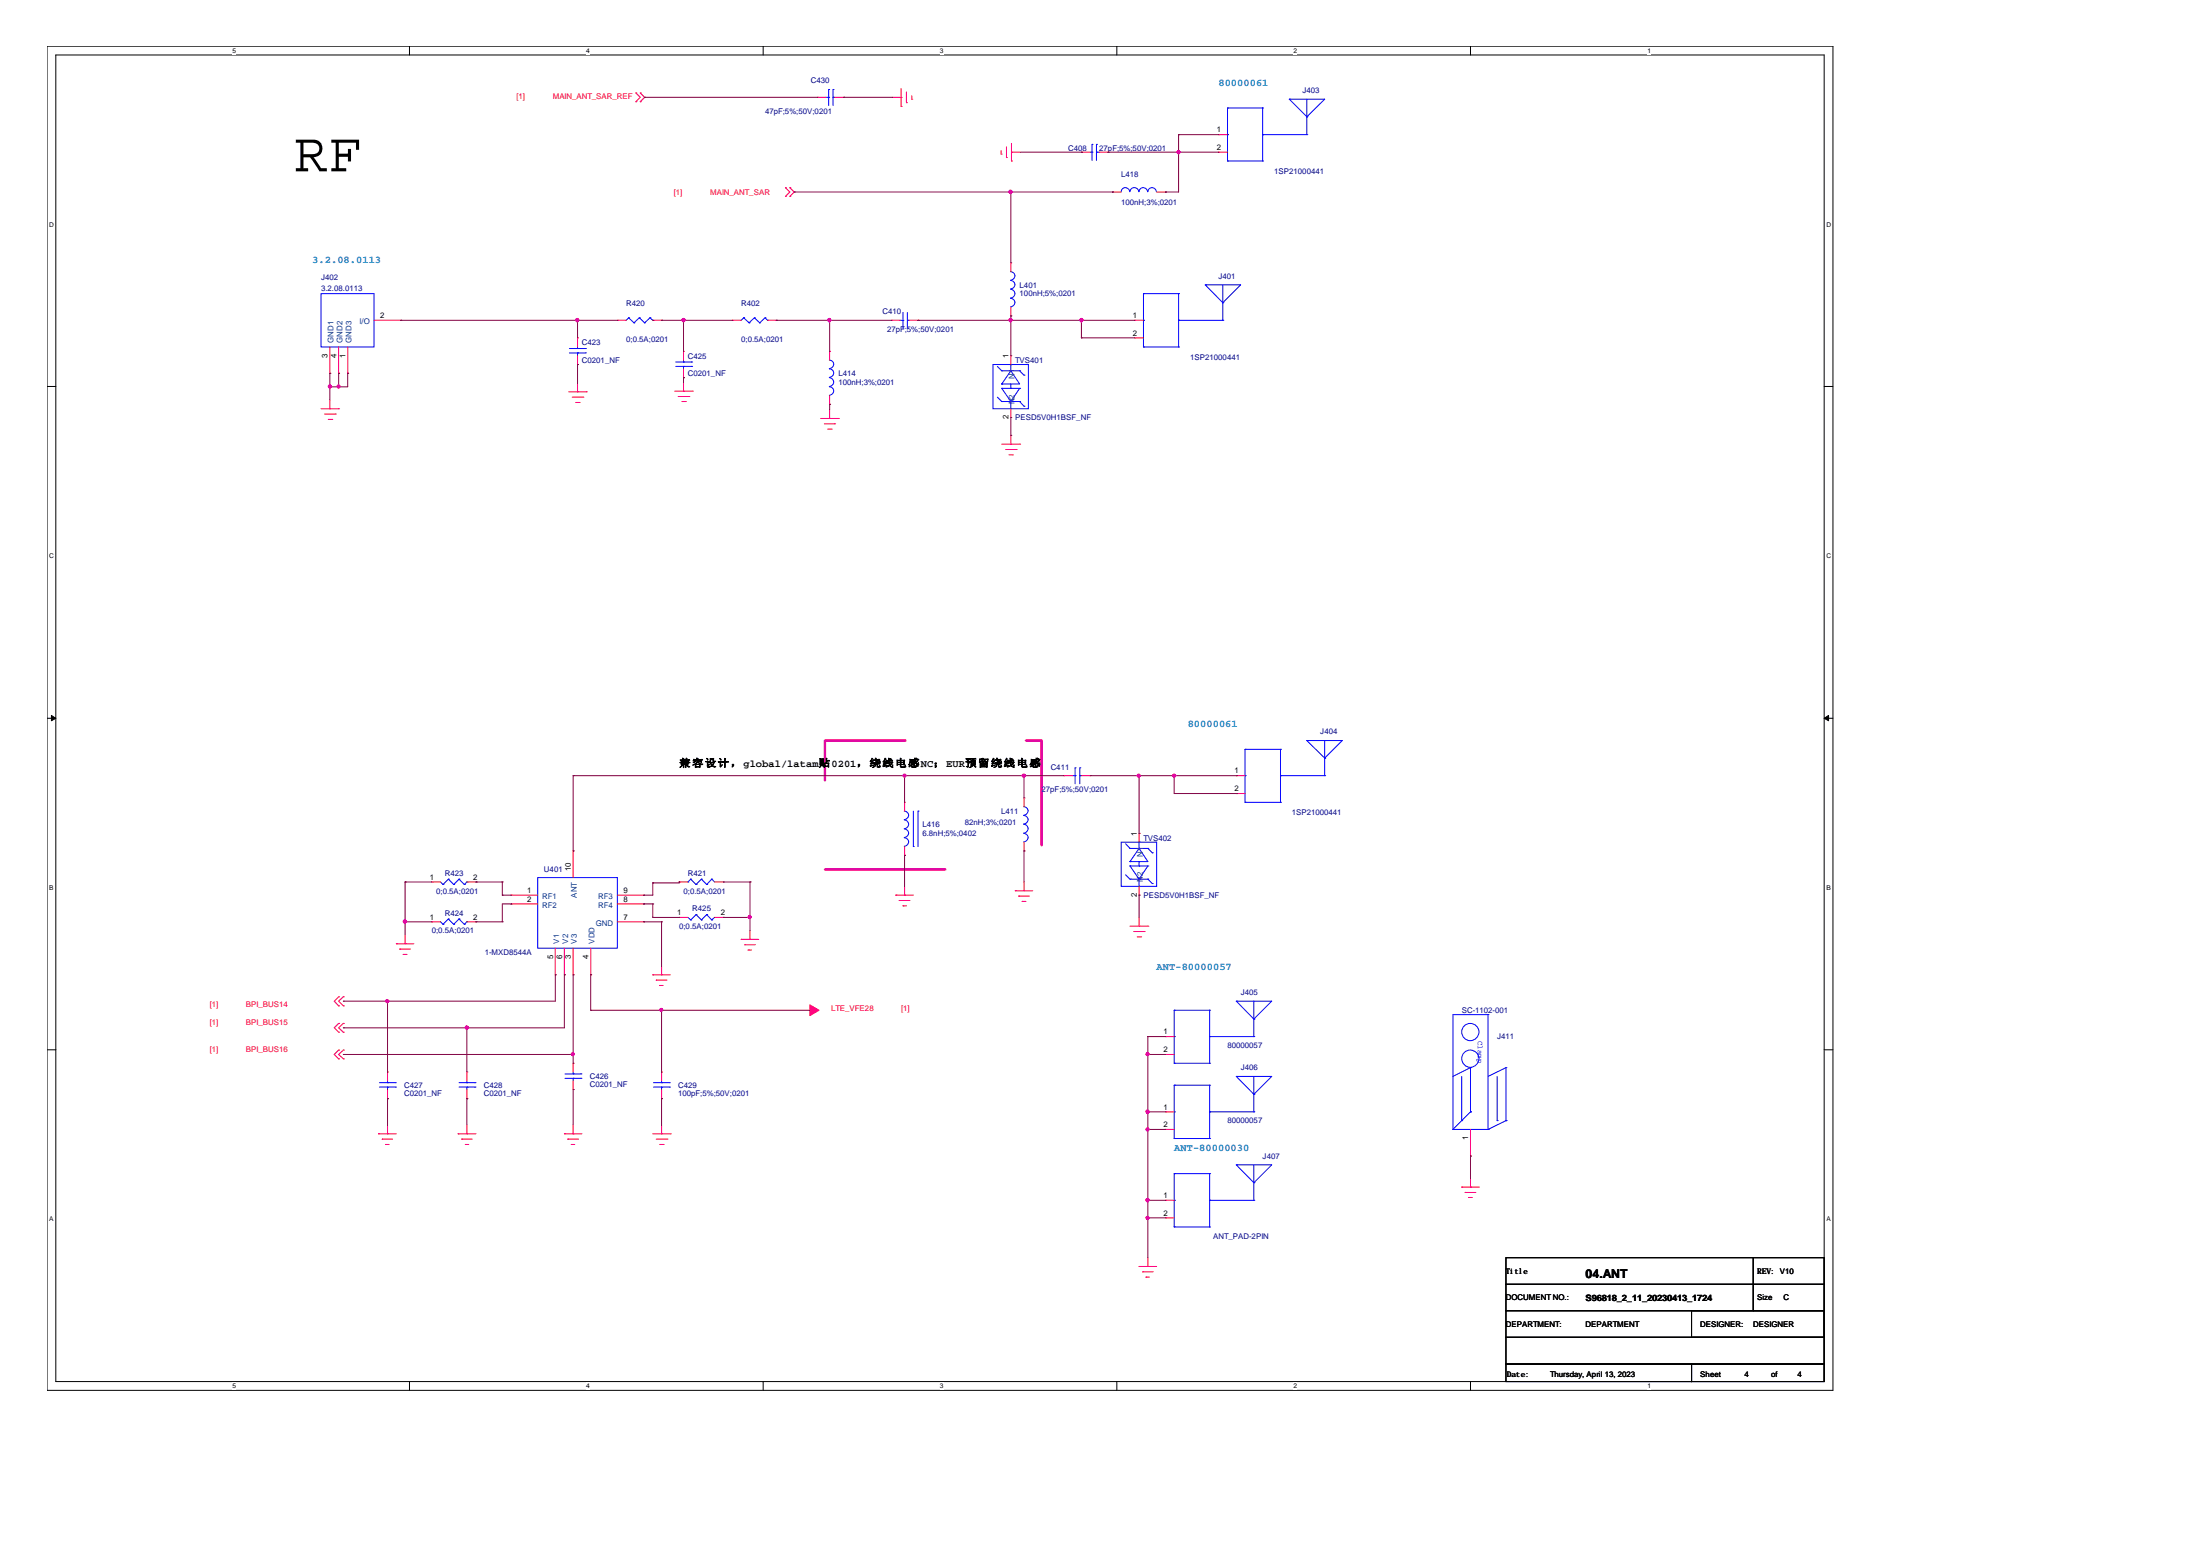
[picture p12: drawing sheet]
<svg xmlns="http://www.w3.org/2000/svg" width="297mm" height="210mm" viewBox="0 0 297 210" stroke-linecap="round" stroke-linejoin="round" font-family="sans-serif">
<path d="M6.3 6.2h241.2v181.5h-241.2zM7.5 7.4h238.8v179.1h-238.8z" fill="none" stroke="#000" stroke-width=".14"/>
<g fill="#fff">
<path d="M31.4 6.4h.5v1h-.5z"/>
<path d="M31.4 186.6h.5v1h-.5z"/>
</g>
<path d="M55.3 6.2v1.2M55.3 186.5v1.2" fill="none" stroke="#000" stroke-width=".14"/>
<g fill="#fff">
<path d="M79.2 6.4h.4v1h-.4z"/>
<path d="M79.2 186.6h.4v1h-.4z"/>
</g>
<path d="M103 6.2v1.2M103 186.5v1.2" fill="none" stroke="#000" stroke-width=".14"/>
<g fill="#fff">
<path d="M126.9 6.4h.5v1h-.5z"/>
<path d="M126.9 186.6h.5v1h-.5z"/>
</g>
<path d="M150.8 6.2v1.2M150.8 186.5v1.2" fill="none" stroke="#000" stroke-width=".14"/>
<g fill="#fff">
<path d="M174.7 6.4h.4v1h-.4z"/>
<path d="M174.7 186.6h.4v1h-.4z"/>
</g>
<path d="M198.5 6.2v1.2M198.5 186.5v1.2" fill="none" stroke="#000" stroke-width=".14"/>
<g fill="#fff">
<path d="M222.4 6.4h.5v1h-.5z"/>
<path d="M222.4 186.6h.5v1h-.5z"/>
<path d="M6.6 29.8h.6v1h-.6z"/>
<path d="M246.6 29.8h.6v1h-.6z"/>
<path d="M6.6 74.5h.6v1h-.6z"/>
<path d="M246.6 74.5h.6v1h-.6z"/>
</g>
<path d="M6.3 52.2h1.2M246.3 52.2h1.2" fill="none" stroke="#000" stroke-width=".14"/>
<g fill="#fff">
<path d="M6.6 119.3h.6v1h-.6z"/>
<path d="M246.6 119.3h.5v1h-.5z"/>
</g>
<path d="M6.3 97h1.2M246.3 97h1.2" fill="none" stroke="#000" stroke-width=".14"/>
<g fill="#000" stroke="#000" stroke-width=".14">
<path d="M6.9 96.6l.6 .4-.6 .3z" fill-rule="evenodd"/>
<path d="M246.3 97l.6-.4v.7z" fill-rule="evenodd"/>
</g>
<g fill="#fff">
<path d="M6.6 164.1h.6v1h-.6z"/>
<path d="M246.6 164.1h.5v1h-.5z"/>
</g>
<path d="M6.3 141.7h1.2M246.3 141.7h1.2M203.3 169.8h33.4v3.6h-33.4zM203.3 173.4h33.4v3.5h-33.4zM203.3 176.9h43v3.6h-43zM228.4 176.9h17.9v3.6h-17.9zM236.7 169.8h9.6v3.6h-9.6zM236.7 173.4h9.6v3.5h-9.6zM203.3 184.1h25.1v2.4h-25.1zM203.3 180.5h43v3.6h-43zM228.4 184.1h17.9v2.4h-17.9z" fill="none" stroke="#000" stroke-width=".14"/>
<path d="M111.4 100h29.2v17.4h-29.2z" fill="none" stroke="#f0f" stroke-width=".34" stroke-dasharray="16.3 16.3"/>
<g fill="none" stroke="#f00" stroke-width=".14">
<path d="M85.9 12.5h.1M85.9 13.7h.1M85.9 12.5l.5 .6-.5 .6M86.4 13.7h.1M86.4 12.5h.1M86.4 12.5l.6 .6-.6 .6M110.3 13.1h.1M110.3 13.1h1.2M112.7 13.1h1.2M113.9 13.1h.1M120.5 13.1h1.2M121.7 13.1h.1"/>
<path d="M121.7 14.4h.1M121.7 12v2.4M122.4 13.9h.1M122.4 12.4v1.5M123.1 13.4h.1M123.1 12.9v.5M135.9 19.8v1.5M136.6 19.4v2.3M164.5 18.2h.1M164.5 18.2h1.2M106 26.5h.1M106 25.3h.1"/>
<path d="M106 25.3l.6 .6-.6 .6M106.6 25.3h.1M106.6 26.5h.1M106.6 25.3l.6 .6-.6 .6M135.2 20.8h.1M135.2 20.3v.5M135.9 21.3h.1M136.5 35.5h.1M136.5 35.5v1.2M136.6 20.5h.1M136.6 21.7h.1M136.6 20.5h1.2"/>
<path d="M146 20.5h.1M146 20.5h1.2M148.4 20.5h1.2M149.6 20.5h.1M150.2 25.9h.1M150.2 25.9h1.2M156.2 25.9h1.2M157.4 25.9h.1M164.5 20.5h.1M164.5 20.5h1.2M43.3 55.2h2.4M43.8 55.9h1.5"/>
<path d="M44.3 56.6h.5M44.5 55.2h.1M44.5 50.4h.1M44.5 46.8v3.6M44.5 54v1.2M44.8 56.6h.1M45.3 55.9h.1M45.7 55.2h.1M45.7 50.4h.1M45.7 46.8v3.6M46.9 50.4h.1M46.9 46.8v3.6"/>
<path d="M50.5 43.2h3.6M54.1 43.2h.1M76.8 52.9h2.4M77.3 53.6h1.4M77.7 54.3h.5M78 52.9h.1M78 45.6h.1M78 49.2h.1M78 45.6v1.2M78 48v1.2M78 51.7v1.2M78.2 54.3h.1"/>
<path d="M78.7 53.6h.1M79.2 52.9h.1M83.4 43.2h.1M83.4 43.2h1.1M88.1 43.2h1.2M89.3 43.2h.1M91.1 52.8h2.4M91.6 53.5h1.4M92.1 54.2h.4M92.3 52.8h.1M92.3 47.4h.1M92.3 51h.1"/>
<path d="M92.3 47.4v1.2M92.3 49.8v1.2M92.3 51.6v1.2M92.5 54.2h.1M93 53.5h.1M93.5 52.8h.1M98.8 43.2h.1M98.8 43.2h1.3M103.6 43.2h1.2M104.8 43.2h.1M110.8 56.5h2.4M111.3 57.2h1.4"/>
<path d="M111.8 57.9h.4M112 56.5h.1M112 47.4h.1M112 54.6h.1M112 47.4v1.2M112 53.4v1.2M112 55.3v1.2M112.2 57.9h.1M112.7 57.2h.1M113.2 56.5h.1M120.4 43.2h.1M120.4 43.2h1.1"/>
<path d="M122.7 43.2h1.3M124 43.2h.1M135.3 60h2.4M136.5 60h.1M136.5 42.6h.1M136.5 48h.1M136.5 56.4h.1M136.5 41.5v1.1M136.5 48v1.2M136.5 55.2v1.2M136.5 58.8v1.2M137.7 60h.1"/>
<path d="M153.2 43.2h.1M153.2 45.6h.1M153.2 43.2h1.2M153.2 45.6h1.2M135.8 60.7h1.4M136.2 61.4h.5M136.7 61.4h.1M137.2 60.7h.1M58.3 119.1h.1M58.3 119.1h1.2M63 119.1h1.3M64.3 119.1h.1"/>
<path d="M77.4 114.9h.1M77.4 114.9v3.6M91.7 119.1h.1M91.7 119.1h1.2M96.5 119.1h1.2M97.7 119.1h.1M122.1 108.3h.1M122.1 115.5h.1M122.1 108.3v1.2M122.1 114.3v1.2M122.1 119.6v1.2M138.3 107.7h.1"/>
<path d="M138.3 114.9h.1M138.3 107.7v1.2M138.3 113.7v1.2M138.3 119.1v1.1M143.6 104.7h.1M143.6 104.7h1.2M146 104.7h1.2M147.2 104.7h.1M153.8 112.5h.1M153.8 112.5v1.2M153.8 119.6v1.2M166.9 104.7h.1"/>
<path d="M166.9 107.1h.1M166.9 104.7h1.2M166.9 107.1h1.2M45.7 135.8h.1M45.7 134.5h.1M45.7 138.1h.1M45.7 139.3h.1M45.7 134.5l-.6 .6 .6 .7M45.7 138.1l-.6 .6 .6 .6M46.4 135.8h.1M46.4 134.5h.1M46.4 138.1h.1"/>
<path d="M46.4 139.3h.1M46.4 134.5l-.7 .6 .7 .7M46.4 138.1l-.7 .6 .7 .6M53.5 127.4h.1M53.5 127.4h2.4M54 128.1h.1M54 128.1h1.4M54.4 128.8h.1M54.4 128.8h.5M54.7 127.4h.1M54.7 126.2v1.2M58.3 124.4h.1"/>
<path d="M58.3 124.4h1.2M63 124.4h1.3M64.3 124.4h.1M69 120.8h.1M69 122h.1M69 120.8h3.6M69 122h3.6M75 131.6h.1M75 128v3.6M76.2 131.6h.1M76.2 128v3.6M77.4 131.6h.1"/>
<path d="M77.4 128v3.6M79.8 131.6h.1M79.8 128v3.6M83.4 120.8h3.5M83.4 122h3.5M83.4 124.4h3.5M86.9 124.4h.1M86.9 122h.1M86.9 120.8h.1M88.1 131.6h.1M88.1 131.6h2.4M88.6 132.3h.1"/>
<path d="M88.6 132.3h1.4M89.1 133h.1M89.1 133h.4M89.3 131.6h.1M89.3 130.4v1.2M91.7 123.8h.1M91.7 123.8h1.2M96.5 123.8h1.2M97.7 123.8h.1M100.1 126.8h.1M100.1 126.8h2.3M100.5 127.5h.1"/>
<path d="M100.5 127.5h1.5M101 128.2h.1M101 128.2h.5M101.3 126.8h.1M101.3 125.6v1.2M120.9 120.8h.1M120.9 120.8h2.4M121.4 121.6h.1M121.4 121.6h1.5M121.9 122.3h.1M121.9 122.3h.5M122.1 120.8h.1"/>
<path d="M137.1 120.2h.1M137.1 120.2h2.3M137.5 121h.1M137.5 121h1.5M138 121.7h.1M138 121.7h.5M138.3 120.2h.1M152.6 125h2.4M153.1 125.7h1.4M153.5 126.5h.5M153.8 125h.1M153.8 120.8h.1"/>
<path d="M153.8 123.8v1.2M154 126.5h.1M154.5 125.7h.1M155 125h.1M157.4 139.9h.1M157.4 139.9h1.1M45.7 141.7h.1M45.7 142.9h.1M45.7 141.7l-.6 .6 .6 .6M46.4 141.7h.1M46.4 142.9h.1M46.4 141.7l-.7 .6 .7 .6"/>
<path d="M51.1 153h.1M51.1 153h2.4M51.6 153.8h.1M51.6 153.8h1.4M52.1 154.5h.1M52.1 154.5h.4M52.3 153h.1M52.3 144.7h.1M52.3 148.3h.1M52.3 144.7v1.2M52.3 147.1v1.2M52.3 151.9v1.1"/>
<path d="M61.8 153h.1M61.8 153h2.5M62.3 153.8h.1M62.3 153.8h1.5M62.8 154.5h.1M62.8 154.5h.5M63 153h.1M63 144.7h.1M63 148.3h.1M63 144.7v1.2M63 147.1v1.2M63 151.9v1.1"/>
<path d="M76.2 153h.1M76.2 153h2.4M76.7 153.8h.1M76.7 153.8h1.4M77.1 154.5h.1M77.1 154.5h.5M77.4 153h.1M77.4 143.5h.1M77.4 147.1h.1M77.4 143.5v1.2M77.4 145.9v1.2M77.4 151.9v1.1"/>
<path d="M88.1 153h2.4M88.6 153.8h1.4M89.1 154.5h.4M89.3 153h.1M89.3 144.7h.1M89.3 148.3h.1M89.3 144.7v1.2M89.3 147.1v1.2M89.3 151.9v1.1M89.5 154.5h.1M90 153.8h.1M90.5 153h.1"/>
<path d="M157.4 142.3h.1M157.4 150.1h.1M157.4 152.5h.1M157.4 142.3h1.1M157.4 150.1h1.1M157.4 152.5h1.1M198.5 156.1h.1M198.5 152.5v3.6M198.5 159v1.2M153.8 171h.1M153.8 171h2.4M154.3 171.7h.1"/>
<path d="M154.3 171.7h1.4M154.7 172.4h.1M154.7 172.4h.5M155 171h.1M155 169.8v1.2M157.4 162h.1M157.4 164.4h.1M157.4 162h1.1M157.4 164.4h1.1M197.4 160.2h.1M197.4 160.2h2.3M197.8 161h.1"/>
<path d="M197.8 161h1.5M198.3 161.6h.1M198.3 161.6h.5M198.5 160.2h.1"/>
</g>
<path d="M109.3 135.7l1.3 .7-1.3 .7z" fill-rule="evenodd" fill="#f00" stroke="#f00" stroke-width=".14"/>
<g fill="none" stroke="#00f" stroke-width=".14">
<path d="M111.5 13.1h.4M111.9 12.1h.1M111.9 13.1h.1M111.9 12.1v2.1M112.5 13.1h.1M112.5 12.1h.1M112.5 13.1h.2M112.5 12.1v2.1M147.4 19.5h.1M147.4 19.5v2.1M148 19.5h.1M148 19.5v2.1"/>
<path d="M165.7 14.6h.1M165.7 18.2h.1M165.7 14.6h4.8M165.7 14.6v7.1M170.5 18.2h.1M170.5 14.6h.1M170.5 18.2h5.9M170.5 14.6v7.1M174.1 13.4h.1M174.1 13.4h4.8l-2.5 2.4M174.1 13.4l2.3 2.4M176.4 15.8h.1"/>
<path d="M176.4 18.2h.1M176.4 13.4v4.8M43.3 39.6h7.2v7.2h-7.2zM136.4 36.7a.57 .57 0 0 1 .6 .5 .57 .57 0 0 1-.6 .6M136.4 37.9a.57 .57 0 0 1 .6 .5 .57 .57 0 0 1-.6 .6M136.4 39a.59 .59 0 0 1 .6 .6 .59 .59 0 0 1-.6 .6M147.2 20.5h.2M147.4 20.5h.1M148 20.5h.1M148 20.5h.4M151.4 25.9a.57 .57 0 0 1 .6-.6 .57 .57 0 0 1 .5 .6M152.6 25.9a.59 .59 0 0 1 .6-.6 .59 .59 0 0 1 .6 .6"/>
<path d="M153.8 25.9a.57 .57 0 0 1 .6-.6 .57 .57 0 0 1 .5 .6M154.4 39.6h.1M154.4 39.6h4.7M154.4 39.6v7.2M155 25.9a.57 .57 0 0 1 .6-.6 .57 .57 0 0 1 .5 .6M159.1 39.6h.1M159.1 39.6v7.2M162.7 38.5h.1M162.7 38.5h4.8l-2.4 2.4M162.7 38.5l2.4 2.4M165.1 38.5v4.7M165.7 21.7h.1"/>
<path d="M165.7 21.7h4.8M170.5 21.7h.1M76.9 47.6h2.1M76.9 47h2.1M78 47h.1M78 47.6h.1M78 46.8v.2M78 47.6v.4M79 47.6h.1M79 47h.1M84.9 42.9h.1M84.9 42.9l-.4 .3"/>
<path d="M84.9 42.9l.7 .7M85.6 43.6h.1M86.3 42.9h.1M86.3 42.9l-.7 .7M86.3 42.9l.7 .7M87 43.6h.1M87.8 42.9h.1M87.8 42.9l-.8 .7M87.8 42.9l.3 .3M88.1 43.2h.1M91.2 49.5h2.2M91.2 48.9h2.2"/>
<path d="M92.3 48.9h.1M92.3 49.5h.1M92.3 48.6v.3M92.3 49.5v.3M93.4 49.5h.1M93.4 48.9h.1M100.4 42.9h.1M100.4 42.9l-.3 .3M100.4 42.9l.7 .7M101.1 43.6h.1M101.9 42.9h.1M101.9 42.9l-.8 .7"/>
<path d="M101.9 42.9l.7 .7M102.6 43.6h.1M103.3 42.9h.1M103.3 42.9l-.7 .7M103.3 42.9l.3 .3M103.6 43.2h.1M112 48.6a.57 .57 0 0 1 .6 .6 .57 .57 0 0 1-.6 .6M112 49.8a.57 .57 0 0 1 .6 .6 .57 .57 0 0 1-.6 .5M112 51a.59 .59 0 0 1 .6 .6 .59 .59 0 0 1-.6 .6M112 52.2a.57 .57 0 0 1 .6 .6 .57 .57 0 0 1-.6 .6M121.5 43.2h.4M121.9 44.3h.1"/>
<path d="M121.9 43.2h.1M121.9 42.2v2.1M122.5 43.2h.1M122.5 44.3h.1M122.5 43.2h.2M122.5 42.2v2.1M134.1 49.2h4.8v6h-4.8zM134.7 53.6l.6 .6M134.7 49.5l.6 .6M135.3 54.2h.1M135.3 52.4h.1M135.3 51.8h.1"/>
<path d="M135.3 50.1h.1M135.3 54.2h2.4M135.3 52.4l1.2 1.8M135.3 52.4h2.4M135.3 50.1h2.4M136.4 40.3a.57 .57 0 0 1 .6 .5 .57 .57 0 0 1-.6 .6M136.5 54.2h.1M136.5 52.4h.1M136.5 50.1h.1M136.5 49.2h.1M136.5 49.2v.9M136.5 51.8v.6"/>
<path d="M136.5 54.2v1M136.5 50.1l-1.2 1.7M136.5 50.1l1.2 1.7h-2.4M137.7 54.2h.1M137.7 52.4h.1M137.7 50.1h.1M137.7 52.4l-1.2 1.8M137.7 54.2l.6 .6M137.7 50.1l.6 .5M138.3 54.8h.1M138.3 50.6h.1M154.4 46.8h.1"/>
<path d="M154.4 43.2h.1M154.4 46.8h4.7M159.1 43.2h.1M159.1 46.8h.1M159.1 43.2h6M165.1 40.9h.1M165.1 43.2h.1M176.4 100h.1M176.4 100h4.8l-2.3 2.3M176.4 100l2.5 2.3M178.9 100v4.7M59.5 119.1l.3 .3"/>
<path d="M59.8 119.4h.1M60.5 118.7h.1M60.5 118.7l-.7 .7M60.5 118.7l.8 .7M61.3 119.4h.1M62 118.7h.1M62 118.7l-.7 .7M62 118.7l.7 .7M62.7 119.4h.1M63 119.1h.1M63 119.1l-.3 .3M72.6 118.5h10.8v9.5h-10.8z"/>
<path d="M92.9 119.1h.1M93.3 118.7h.1M93.3 118.7l.7 .7M93.3 118.7l-.4 .4M94 119.4h.1M94.7 118.7h.1M94.7 118.7l.7 .7M94.7 118.7l-.7 .7M95.4 119.4h.1M96.1 118.7h.1M96.1 118.7l.4 .4M96.1 118.7l-.7 .7"/>
<path d="M122.1 109.5a.57 .57 0 0 1 .6 .6 .57 .57 0 0 1-.6 .5M122.1 110.7a.59 .59 0 0 1 .6 .6 .59 .59 0 0 1-.6 .6M122.1 111.9a.57 .57 0 0 1 .6 .6 .57 .57 0 0 1-.6 .5M122.1 113.1a.57 .57 0 0 1 .6 .6 .57 .57 0 0 1-.6 .5M123.3 114.3h.1M123.3 109.5v4.8M124 109.5h.1M124 109.5v4.8M138.2 108.9a.57 .57 0 0 1 .6 .6 .57 .57 0 0 1-.6 .5M138.2 110.1a.57 .57 0 0 1 .6 .6 .57 .57 0 0 1-.6 .5M138.2 111.3a.59 .59 0 0 1 .6 .6 .59 .59 0 0 1-.6 .6M138.2 112.5a.57 .57 0 0 1 .6 .6 .57 .57 0 0 1-.6 .5"/>
<path d="M144.8 104.7h.4M145.2 103.6h.1M145.2 104.7h.1M145.2 103.6v2.2M145.8 104.7h.1M145.8 103.6h.1M145.8 104.7h.2M145.8 103.6v2.2M151.4 113.7h4.8v5.9h-4.8zM152 118.1l.6 .6M152 113.9l.6 .6M152.6 118.7h.1"/>
<path d="M152.6 116.9h.1M152.6 116.3h.1M152.6 114.5h.1M152.6 118.7h2.4M152.6 116.9l1.2 1.8M152.6 116.9h2.4M152.6 114.5h2.4M153.8 118.7h.1M153.8 116.9h.1M153.8 114.5h.1M153.8 113.7h.1M153.8 113.7v.8"/>
<path d="M153.8 116.3v.6M153.8 118.7v.9M153.8 114.5l-1.2 1.8M153.8 114.5l1.2 1.8h-2.4M155 118.7h.1M155 116.9h.1M155 114.5h.1M155 116.9l-1.2 1.8M155 118.7l.6 .6M155 114.5l.6 .6M155.6 119.3h.1M155.6 115.1h.1"/>
<path d="M168.1 101.1h.1M168.1 108.3h.1M168.1 104.7h.1M168.1 101.1h4.8M168.1 101.1v7.2M168.1 108.3h4.8M172.9 104.7h.1M172.9 101.1h.1M172.9 108.3h.1M172.9 104.7h6M172.9 101.1v7.2M178.9 102.3h.1"/>
<path d="M178.9 104.7h.1M59.5 124.4l.3 .4M59.8 124.8h.1M60.5 124.1h.1M60.5 124.1l-.7 .7M60.5 124.1l.8 .7M61.3 124.8h.1M62 124.1h.1M62 124.1l-.7 .7M62 124.1l.7 .7M62.7 124.8h.1M63 124.4h.1"/>
<path d="M63 124.4l-.3 .4M92.9 123.8l.4 .4M93.3 124.2h.1M94 123.5h.1M94 123.5l-.7 .7M94 123.5l.7 .7M94.7 124.2h.1M95.4 123.5h.1M95.4 123.5l-.7 .7M95.4 123.5l.7 .7M96.1 124.2h.1M96.5 123.8h.1"/>
<path d="M96.5 123.8l-.4 .4M158.5 136.4h.1M158.5 139.9h.1M158.5 136.4h4.8M158.5 136.4v7.1M163.3 139.9h.1M163.3 136.4h.1M163.3 139.9h6M163.3 136.4v7.1M166.9 135.1h.1M166.9 135.1h4.8l-2.4 2.5M166.9 135.1l2.4 2.5"/>
<path d="M169.3 137.6h.1M169.3 139.9h.1M169.3 135.1v4.8M200.9 137h.1M200.9 137h-4.7v15.5M200.9 137v15.5M51.2 146.7h2.2M51.2 146.1h2.2M52.3 146.1h.1M52.3 146.7h.1M52.3 145.9v.2M52.3 146.7v.4"/>
<path d="M53.4 146.7h.1M53.4 146.1h.1M62 146.7h2.1M62 146.1h2.1M63 146.1h.1M63 146.7h.1M63 145.9v.2M63 146.7v.4M64.1 146.7h.1M64.1 146.1h.1M76.3 145.6h2.1M76.3 145h2.1"/>
<path d="M77.4 145h.1M77.4 145.6h.1M77.4 144.7v.3M77.4 145.6v.3M78.4 145.6h.1M78.4 145h.1M88.2 146.7h2.2M88.2 146.1h2.2M89.3 146.1h.1M89.3 146.7h.1M89.3 145.9v.2M89.3 146.7v.4"/>
<path d="M90.4 146.7h.1M90.4 146.1h.1M158.5 143.5h.1M158.5 146.5h.1M158.5 153.7h.1M158.5 150.1h.1M158.5 158.4h.1M158.5 146.5v7.2M158.5 158.4v7.2M158.5 143.5h4.8M158.5 146.5h4.8M158.5 153.7h4.8"/>
<path d="M158.5 158.4h4.8M163.3 143.5h.1M163.3 150.1h.1M163.3 146.5h.1M163.3 153.7h.1M163.3 158.4h.1M163.3 146.5v7.2M163.3 158.4v7.2M163.3 150.1h6M166.9 145.3h.1M166.9 157.2h.1M166.9 145.3h4.8l-2.4 2.4"/>
<path d="M166.9 145.3l2.4 2.4M166.9 157.2h4.8l-2.4 2.5M166.9 157.2l2.4 2.5M169.3 147.7h.1M169.3 150.1h.1M169.3 159.7h.1M169.3 145.3v4.8M169.3 157.2v4.8M196.2 152.5h.1M196.2 152.5h4.7M197.4 151.3h.1M197.4 145.3v6"/>
<path d="M198.5 144.1h.1M198.5 150.1h.1M198.5 144.1l-2.3 1.2M198.5 150.1l-2.3 2.4M198.5 144.1v6M200.9 152.5h.1M202.1 151.3h.1M202.1 145.3v6M203.3 144.1h.1M203.3 151.3h.1M203.3 144.1l-2.4 1.2M203.3 151.3l-2.4 1.2"/>
<path d="M203.3 144.1v7.2M158.5 165.6h.1M158.5 162h.1M158.5 165.6h4.8M163.3 162h.1M163.3 165.6h.1M163.3 162h6M169.3 162h.1"/>
<circle cx="198.5" cy="139.3" r="1.17"/>
<circle cx="198.5" cy="142.9" r="1.17"/>
</g>
<g fill="none" stroke="#800040" stroke-width=".14">
<path d="M87 13.1h.1M87 13.1h23.3M113.9 13.1h.1M113.9 13.1h6.6M159.1 18.2h.1M159.1 18.2v7.7h-1.7M159.1 18.2h5.4M107.2 25.9h.1M107.2 25.9h43M136.5 25.9h.1M136.5 25.9v9.6M137.8 20.5h8.2"/>
<path d="M146 20.5h.1M149.6 20.5h.1M149.6 20.5h14.9M150.2 25.9h.1M157.4 25.9h.1M159.1 20.5h.1M44.5 50.4h.1M44.5 52.2h.1M44.5 50.4v3.6M45.7 50.4h.1M45.7 52.2h.1M45.7 50.4v1.8"/>
<path d="M46.9 50.4h.1M46.9 50.4v1.8h-2.4M54.1 43.2h.1M54.1 43.2h29.3M78 43.2h.1M78 49.2h.1M78 43.2v2.4M78 49.2v2.5M89.3 43.2h.1M89.3 43.2h9.5M92.3 43.2h.1M92.3 51h.1"/>
<path d="M92.3 43.2v4.2M92.3 51v.6M104.8 43.2h.1M104.8 43.2h15.6M112 54.6h.1M112 43.2h.1M112 43.2v4.2M112 54.6v.7M124 43.2h.1M124 43.2h29.2M136.5 42.6h.1M136.5 43.2h.1"/>
<path d="M136.5 58.8h.1M136.5 42.6v5.4M136.5 56.4v2.4M146 45.6h.1M146 43.2h.1M146 45.6h7.2M146 43.2v2.4M54.7 119.1h.1M54.7 119.1h3.6M54.7 119.1v7.1M64.3 119.1h.1M64.3 119.1h3.5"/>
<path d="M67.8 119.1h.1M67.8 119.1v1.7M77.4 114.9h.1M77.4 104.7h.1M77.4 104.7h66.2M77.4 104.7v10.2M88.1 119.2h.1M88.1 119.2v1.6h-1.2M91.7 119.1h.1M91.7 119.1v.1h-3.6M97.7 119.1h3.6M101.3 119.1h.1"/>
<path d="M101.3 119.1v6.5M122.1 104.7h.1M122.1 115.5h.1M122.1 104.7v3.6M122.1 115.5v4.1M138.3 104.7h.1M138.3 114.9h.1M138.3 104.7v3M138.3 114.9v4.2M147.2 104.7h19.7M153.8 104.7h.1M153.8 112.5h.1"/>
<path d="M153.8 104.7v7.8M158.5 104.7h.1M158.5 104.7v2.4h8.4M166.9 104.7h.1M166.9 107.1h.1M46.4 135.1h.1M46.4 138.7h.1M52.3 135.1h.1M52.3 135.1v9.6M54.7 124.4h.1M54.7 124.4h3.6M63 138.7h.1"/>
<path d="M63 138.7v6M64.3 124.4h.1M64.3 124.4h3.5M67.8 120.8h.1M67.8 124.4h.1M67.8 120.8h1.2M69 122h.1M69 122h-1.2v2.4M75 131.6h.1M75 131.6v3.5h-28.6M76.2 131.6h.1M76.2 131.6v7.1h-29.8"/>
<path d="M77.4 131.6h.1M77.4 131.6v11.9M79.8 131.6h.1M79.8 136.4h.1M79.8 131.6v4.8M79.8 136.4h29.5M86.9 120.8h.1M86.9 122h.1M86.9 124.4h.1M86.9 124.4h2.4M86.9 122h1.2M88.1 122h.1"/>
<path d="M88.1 123.8h.1M88.1 122v1.8M88.1 123.8h3.6M89.3 124.4h.1M89.3 136.4h.1M89.3 124.4v6M89.3 136.4v8.3M97.7 123.8h.1M97.7 123.8h3.6M101.3 123.8h.1M153.8 120.8h.1M153.8 120.8v3"/>
<path d="M155 139.9h.1M155 139.9v29.9M155 139.9h2.4M46.4 142.3h.1M46.4 142.3h31M52.3 148.3h.1M52.3 148.3v3.6M63 148.3h.1M63 148.3v3.6M77.4 142.3h.1M77.4 147.1h.1M77.4 147.1v4.8"/>
<path d="M89.3 148.3h.1M89.3 148.3v3.6M155 142.3h.1M155 150.1h.1M155 152.5h.1M155 142.3h2.4M155 150.1h2.4M155 152.5h2.4M198.5 156.1h.1M198.5 156.1v2.9M155 162h.1M155 164.4h.1"/>
<path d="M155 162h2.4M155 164.4h2.4"/>
</g>
<g fill="#f0f" stroke="#f0f" stroke-width=".14">
<path d="M77.8 43h.3v.2v.2h-.2h-.1z" fill-rule="evenodd"/>
<path d="M154.8 149.9h.3l.1 .1-.1 .2-.2 .1-.1-.1z" fill-rule="evenodd"/>
<path d="M154.8 142.1h.3l.1 .2-.1 .1-.2 .1-.1-.1z" fill-rule="evenodd"/>
<path d="M154.8 161.8h.3l.1 .2-.1 .2h-.2h-.1z" fill-rule="evenodd"/>
<path d="M154.8 152.3h.3l.1 .2-.1 .1-.2 .1-.1-.1z" fill-rule="evenodd"/>
<path d="M154.8 164.2h.3l.1 .2-.1 .1-.2 .1-.1-.1z" fill-rule="evenodd"/>
<path d="M92.1 43h.3l.1 .2-.1 .2h-.1h-.2z" fill-rule="evenodd"/>
<path d="M136.3 25.7h.3l.1 .2-.1 .2h-.2h-.1z" fill-rule="evenodd"/>
<path d="M111.8 43h.3l.1 .2-.1 .2h-.1h-.2z" fill-rule="evenodd"/>
<path d="M159 20.4h.3v.1v.2l-.2 .1-.1-.1z" fill-rule="evenodd"/>
<path d="M138.1 104.6h.3l.1 .1-.1 .1-.2 .1-.1-.1z" fill-rule="evenodd"/>
<path d="M122 104.6h.3v.1v.1l-.2 .1-.1-.1z" fill-rule="evenodd"/>
<path d="M136.3 43h.3l.1 .2-.1 .2h-.2h-.1z" fill-rule="evenodd"/>
<path d="M54.5 124.2h.3l.1 .2-.1 .1-.1 .1-.2-.1z" fill-rule="evenodd"/>
<path d="M101.1 123.6h.3v.2v.1l-.2 .1-.1-.1z" fill-rule="evenodd"/>
<path d="M52.1 135h.3l.1 .1-.1 .2-.1 .1-.2-.1z" fill-rule="evenodd"/>
<path d="M89.1 136.2h.3l.1 .1-.1 .2h-.1h-.2z" fill-rule="evenodd"/>
<path d="M62.9 138.5h.3v.2v.2l-.2 .1-.1-.1z" fill-rule="evenodd"/>
<path d="M77.2 142.1h.3l.1 .2-.1 .1-.2 .1-.1-.1z" fill-rule="evenodd"/>
<path d="M153.6 104.6h.3l.1 .1-.1 .1-.1 .1-.2-.1z" fill-rule="evenodd"/>
<path d="M158.4 104.6h.3v.1v.1l-.2 .1-.1-.1z" fill-rule="evenodd"/>
<path d="M145.9 43h.2l.1 .2-.1 .2h-.1h-.1z" fill-rule="evenodd"/>
<path d="M45.6 52h.3v.2v.1l-.2 .1-.1-.1z" fill-rule="evenodd"/>
<path d="M44.4 52h.3v.2v.1l-.2 .1-.1-.1z" fill-rule="evenodd"/>
<path d="M77.8 43h.3v.2v.2h-.2h-.1z" fill-rule="evenodd"/>
<path d="M154.8 149.9h.3l.1 .1-.1 .2-.2 .1-.1-.1z" fill-rule="evenodd"/>
<path d="M154.8 142.1h.3l.1 .2-.1 .1-.2 .1-.1-.1z" fill-rule="evenodd"/>
<path d="M154.8 161.8h.3l.1 .2-.1 .2h-.2h-.1z" fill-rule="evenodd"/>
<path d="M154.8 152.3h.3l.1 .2-.1 .1-.2 .1-.1-.1z" fill-rule="evenodd"/>
<path d="M154.8 164.2h.3l.1 .2-.1 .1-.2 .1-.1-.1z" fill-rule="evenodd"/>
<path d="M92.1 43h.3l.1 .2-.1 .2h-.1h-.2z" fill-rule="evenodd"/>
<path d="M136.3 25.7h.3l.1 .2-.1 .2h-.2h-.1z" fill-rule="evenodd"/>
<path d="M111.8 43h.3l.1 .2-.1 .2h-.1h-.2z" fill-rule="evenodd"/>
<path d="M159 20.4h.3v.1v.2l-.2 .1-.1-.1z" fill-rule="evenodd"/>
<path d="M138.1 104.6h.3l.1 .1-.1 .1-.2 .1-.1-.1z" fill-rule="evenodd"/>
<path d="M122 104.6h.3v.1v.1l-.2 .1-.1-.1z" fill-rule="evenodd"/>
<path d="M136.3 43h.3l.1 .2-.1 .2h-.2h-.1z" fill-rule="evenodd"/>
<path d="M54.5 124.2h.3l.1 .2-.1 .1-.1 .1-.2-.1z" fill-rule="evenodd"/>
<path d="M101.1 123.6h.3v.2v.1l-.2 .1-.1-.1z" fill-rule="evenodd"/>
<path d="M52.1 135h.3l.1 .1-.1 .2-.1 .1-.2-.1z" fill-rule="evenodd"/>
<path d="M89.1 136.2h.3l.1 .1-.1 .2h-.1h-.2z" fill-rule="evenodd"/>
<path d="M62.9 138.5h.3v.2v.2l-.2 .1-.1-.1z" fill-rule="evenodd"/>
<path d="M77.2 142.1h.3l.1 .2-.1 .1-.2 .1-.1-.1z" fill-rule="evenodd"/>
<path d="M153.6 104.6h.3l.1 .1-.1 .1-.1 .1-.2-.1z" fill-rule="evenodd"/>
<path d="M158.4 104.6h.3v.1v.1l-.2 .1-.1-.1z" fill-rule="evenodd"/>
<path d="M145.9 43h.2l.1 .2-.1 .2h-.1h-.1z" fill-rule="evenodd"/>
<path d="M45.6 52h.3v.2v.1l-.2 .1-.1-.1z" fill-rule="evenodd"/>
<path d="M44.4 52h.3v.2v.1l-.2 .1-.1-.1z" fill-rule="evenodd"/>
</g>
<text font-size="7.6" x="39.8" y="23.1">RF</text>
<text font-size="1.7" x="214.1" y="172.5">04.ANT</text>
<g font-size="1.4" fill="#0080bf">
<text x="164.5" y="11.6">80000061</text>
<text x="42.2" y="35.4">3.2.08.0113</text>
<text x="160.4" y="98.1">80000061</text>
<text x="156.2" y="131">ANT-80000057</text>
<text x="158.5" y="155.4">ANT-80000030</text>
</g>
<text font-size="1.4" x="91.7" y="103.5">兼容设计，global/latam贴0201，绕线电感NC；EUR预留绕线电感</text>
<text font-size="1.2" x="214.1" y="175.7">S96818_2_11_20230413_1724</text>
<g font-size="1.1" fill="#000080">
<text x="109.5" y="11.1">C430</text>
<text x="103.3" y="15.3">47pF;5%;50V;0201</text>
<text x="175.9" y="12.6">J403</text>
<text x="144.2" y="20.3">C408</text>
<text x="148.4" y="20.3">27pF;5%;50V;0201</text>
<text x="151.4" y="23.9">L418</text>
<text x="172" y="23.4">1SP21000441</text>
<text x="151.4" y="27.6">100nH;3%;0201</text>
<text x="43.3" y="37.8">J402</text>
<text x="43.3" y="39.2">3.2.08.0113</text>
<text x="84.5" y="41.2">R420</text>
<text x="100.1" y="41.2">R402</text>
<text x="137.7" y="38.8">L401</text>
<text x="137.7" y="40">100nH;5%;0201</text>
<text x="164.5" y="37.6">J401</text>
<text x="78.6" y="46.6">C423</text>
<text x="84.5" y="46.1">0;0.5A;0201</text>
<text x="100.1" y="46.1">0;0.5A;0201</text>
<text x="119.2" y="42.4">C410</text>
<text x="119.8" y="44.8">27pF;5%;50V;0201</text>
<text x="78.6" y="49">C0201_NF</text>
<text x="92.9" y="48.4">C425</text>
<text x="92.9" y="50.8">C0201_NF</text>
<text x="113.2" y="50.8">L414</text>
<text x="113.2" y="52">100nH;3%;0201</text>
<text x="137.1" y="49">TVS401</text>
<text x="160.7" y="48.5">1SP21000441</text>
<text x="137.1" y="56.7">PESD5V0H1BSF_NF</text>
<text x="178.3" y="99.1">J404</text>
<text x="140.6" y="106.9">27pF;5%;50V;0201</text>
<text x="141.9" y="103.9">C411</text>
<text x="124.5" y="111.6">L416</text>
<text x="124.5" y="112.9">6.8nH;5%;0402</text>
<text x="130.3" y="111.3">82nH;3%;0201</text>
<text x="135.2" y="109.9">L411</text>
<text x="154.4" y="113.5">TVS402</text>
<text x="174.4" y="110">1SP21000441</text>
<text x="60.1" y="118.2">R423</text>
<text x="73.4" y="117.7">U401</text>
<text x="92.9" y="118.2">R421</text>
<text x="58.3" y="126">0;0.5A;0201</text>
<text x="58.9" y="120.6">0;0.5A;0201</text>
<text x="60.1" y="123.6">R424</text>
<text x="91.7" y="125.4">0;0.5A;0201</text>
<text x="92.3" y="120.6">0;0.5A;0201</text>
<text x="93.5" y="123">R425</text>
<text x="154.4" y="121.2">PESD5V0H1BSF_NF</text>
<text x="65.4" y="129">1-MXD8544A</text>
<text x="167.5" y="134.3">J405</text>
<text x="197.4" y="136.8">SC-1102-001</text>
<text x="165.7" y="141.5">80000057</text>
<text x="202.1" y="140.3">J411</text>
<text x="54.6" y="146.9">C427</text>
<text x="54.6" y="148">C0201_NF</text>
<text x="65.3" y="146.9">C428</text>
<text x="65.3" y="148">C0201_NF</text>
<text x="79.6" y="145.7">C426</text>
<text x="79.6" y="146.7">C0201_NF</text>
<text x="91.6" y="146.9">C429</text>
<text x="91.6" y="148">100pF;5%;50V;0201</text>
<text x="167.5" y="144.5">J406</text>
<text x="165.7" y="151.7">80000057</text>
<text x="170.5" y="156.4">J407</text>
<text x="163.8" y="167.3">ANT_PAD-2PIN</text>
</g>
<g font-size="1.1" fill="#f00">
<text x="69.7" y="13.3">[1]</text>
<text x="74.6" y="13.3">MAIN_ANT_SAR_REF</text>
<text x="91" y="26.3">[1]</text>
<text x="95.9" y="26.3">MAIN_ANT_SAR</text>
<text x="28.3" y="135.9">[1]</text>
<text x="33.2" y="135.9">BPI_BUS14</text>
<text x="112.2" y="136.5">LTE_VFE28</text>
<text x="121.7" y="136.5">[1]</text>
<text x="28.3" y="138.4">[1]</text>
<text x="28.3" y="142">[1]</text>
<text x="33.2" y="138.4">BPI_BUS15</text>
<text x="33.2" y="142">BPI_BUS16</text>
</g>
<g font-size="1.1">
<text x="164.3" y="17.9">1</text>
<text x="164.3" y="20.2">2</text>
<text x="51.4" y="42.9">2</text>
<text x="153" y="42.9">1</text>
<text x="153" y="45.3">2</text>
<text x="44.2" y="48.3" transform="rotate(-90 44.2 48.3)">3</text>
<text x="45.4" y="48.3" transform="rotate(-90 45.4 48.3)">4</text>
<text x="46.7" y="48.3" transform="rotate(-90 46.7 48.3)">1</text>
<text x="136.2" y="48.4" transform="rotate(-90 136.2 48.4)">1</text>
<text x="136.2" y="56.6" transform="rotate(-90 136.2 56.6)">2</text>
<text x="166.7" y="104.4">1</text>
<text x="166.7" y="106.8">2</text>
<text x="153.5" y="112.8" transform="rotate(-90 153.5 112.8)">1</text>
<text x="58" y="118.8">1</text>
<text x="63.9" y="118.8">2</text>
<text x="77.1" y="117.6" transform="rotate(-90 77.1 117.6)">10</text>
<text x="58" y="124.1">1</text>
<text x="63.9" y="124.1">2</text>
<text x="71.2" y="120.5">1</text>
<text x="71.2" y="121.7">2</text>
<text x="84.2" y="124.1">7</text>
<text x="84.2" y="121.7">8</text>
<text x="84.2" y="120.5">9</text>
<text x="91.4" y="123.5">1</text>
<text x="97.3" y="123.5">2</text>
<text x="153.5" y="121.1" transform="rotate(-90 153.5 121.1)">2</text>
<text x="74.7" y="129.4" transform="rotate(-90 74.7 129.4)">5</text>
<text x="75.9" y="129.4" transform="rotate(-90 75.9 129.4)">6</text>
<text x="77.1" y="129.4" transform="rotate(-90 77.1 129.4)">3</text>
<text x="79.5" y="129.4" transform="rotate(-90 79.5 129.4)">4</text>
<text x="157.1" y="139.6">1</text>
<text x="157.1" y="142">2</text>
<text x="157.1" y="149.8">1</text>
<text x="157.1" y="152.2">2</text>
<text x="198.2" y="153.9" transform="rotate(-90 198.2 153.9)">1</text>
<text x="157.1" y="161.7">1</text>
<text x="157.1" y="164.1">2</text>
<text x="203.3" y="171.9">Title</text>
<text x="237.2" y="171.9">REV: V10</text>
<text x="203.3" y="175.5">DOCUMENT NO.:</text>
<text x="203.3" y="179.1">DEPARTMENT:</text>
<text x="214.1" y="179.1">DEPARTMENT</text>
<text x="229.6" y="179.1">DESIGNER:</text>
<text x="236.7" y="179.1">DESIGNER</text>
<text x="237.2" y="175.5">Size</text>
<text x="240.8" y="175.5">C</text>
<text x="203.5" y="185.8">Date:</text>
<text x="209.3" y="185.8">Thursday, April 13, 2023</text>
<text x="229.6" y="185.8">Sheet</text>
<text x="235.5" y="185.8">4</text>
<text x="239.1" y="185.8">of</text>
<text x="242.7" y="185.8">4</text>
</g>
<g font-size="1.1" fill="#004080">
<text x="45" y="46.2" transform="rotate(-90 45 46.2)">GND1</text>
<text x="46.2" y="46.2" transform="rotate(-90 46.2 46.2)">GND2</text>
<text x="47.5" y="46.2" transform="rotate(-90 47.5 46.2)">GND3</text>
<text x="48.6" y="43.7">I/O</text>
<text x="137" y="51.2" transform="rotate(-90 137 51.2)">N1</text>
<text x="137" y="54.6" transform="rotate(-90 137 54.6)">N2</text>
<text x="154.3" y="119.1" transform="rotate(-90 154.3 119.1)">N2</text>
<text x="154.3" y="115.6" transform="rotate(-90 154.3 115.6)">N1</text>
<text x="73.2" y="121.3">RF1</text>
<text x="73.2" y="122.5">RF2</text>
<text x="77.9" y="121.2" transform="rotate(-90 77.9 121.2)">ANT</text>
<text x="80.4" y="124.9">GND</text>
<text x="80.8" y="122.5">RF4</text>
<text x="80.8" y="121.3">RF3</text>
<text x="75.5" y="127.4" transform="rotate(-90 75.5 127.4)">V1</text>
<text x="76.7" y="127.4" transform="rotate(-90 76.7 127.4)">V2</text>
<text x="77.9" y="127.4" transform="rotate(-90 77.9 127.4)">V3</text>
<text x="80.3" y="127.4" transform="rotate(-90 80.3 127.4)">VDD</text>
</g>
<text font-size="1.1" fill="#00f" x="199.5" y="140.5" transform="rotate(90 199.5 140.5)">Clamp</text>
<g font-size=".9">
<text x="31.4" y="7.2">5</text>
<text x="79.2" y="7.2">4</text>
<text x="126.9" y="7.2">3</text>
<text x="174.7" y="7.2">2</text>
<text x="222.4" y="7.2">1</text>
<text x="6.6" y="30.6">D</text>
<text x="246.6" y="30.6">D</text>
<text x="6.6" y="75.3">C</text>
<text x="246.6" y="75.3">C</text>
<text x="6.6" y="120.1">B</text>
<text x="246.6" y="120.1">B</text>
<text x="6.6" y="164.9">A</text>
<text x="246.6" y="164.9">A</text>
<text x="31.4" y="187.4">5</text>
<text x="79.2" y="187.4">4</text>
<text x="126.9" y="187.4">3</text>
<text x="174.7" y="187.4">2</text>
<text x="222.4" y="187.4">1</text>
</g>
</svg>
